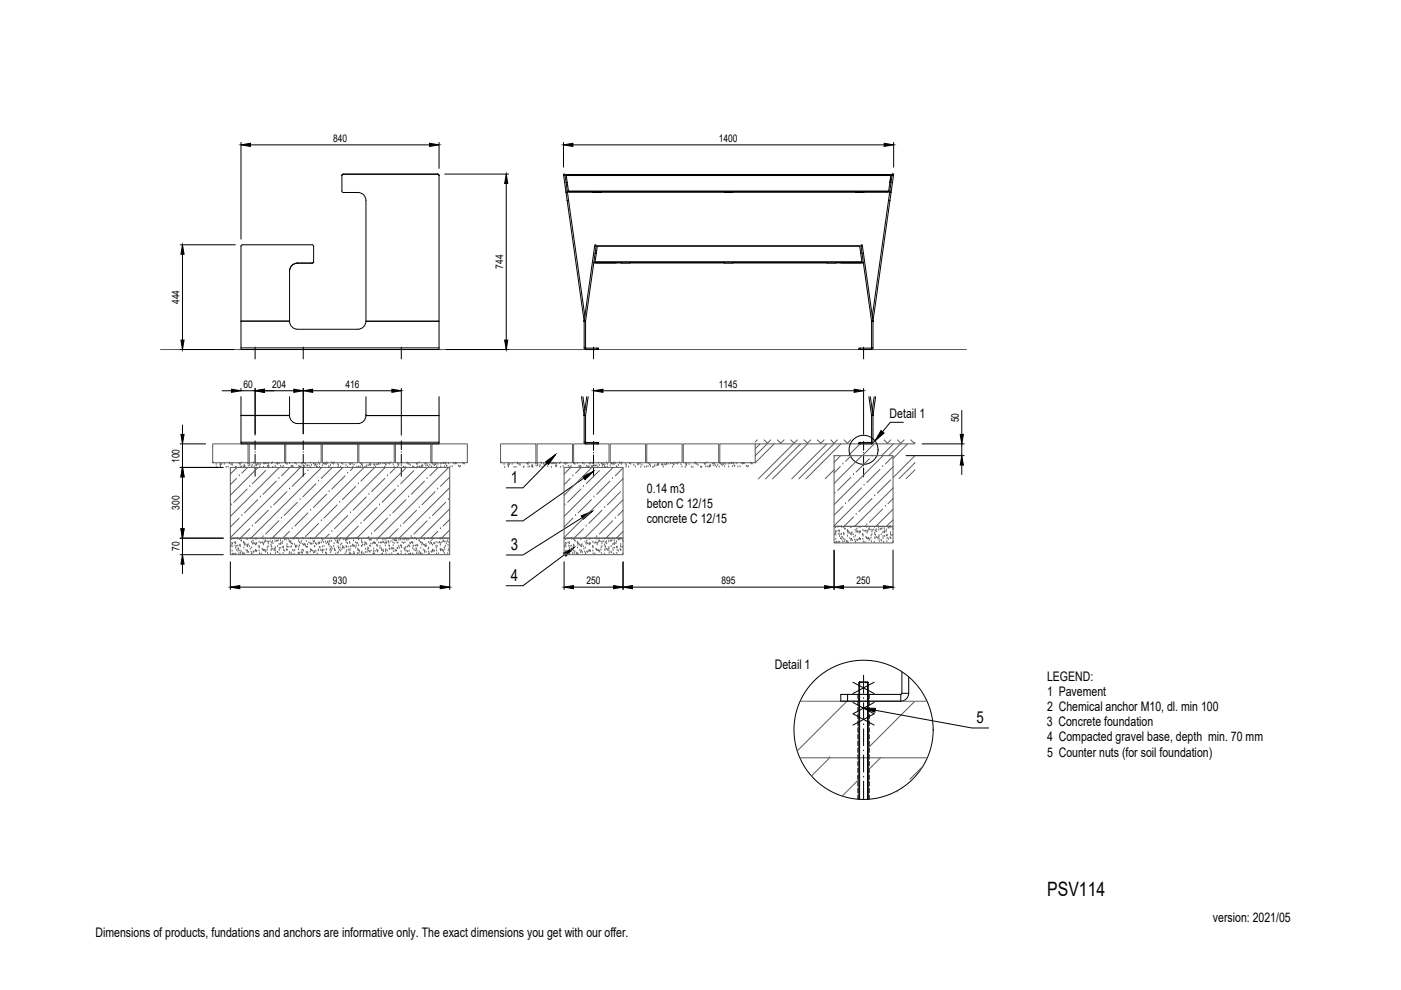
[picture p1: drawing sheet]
<svg xmlns="http://www.w3.org/2000/svg" width="297mm" height="210mm" viewBox="0 0 297 210" stroke-linecap="round" stroke-linejoin="round" font-family="sans-serif">
<!-- layer: SRAFY -->
<g fill="none" stroke="#5b5b5b" stroke-width=".21">
<path d="M34 74.1h170.9M45.1 94.1h7.5v4h-7.5zM45.2 98.1h.1M45.8 98.5h.1M46 99.1h.1M46.6 98.6h.1M46.7 98.3h.1M46.7 99.1h.1M46.8 98.7h.1M47 98.5h.1M47.5 98.4h.1M48 99.1h.1"/>
<path d="M48.4 99.1h.1M48.7 98.2h.1M48.7 98.3h.1M48.8 99.1h46.5v15h-46.5zM49 98.5h.1M49.2 98.4h.1M49.2 98.7h.1M49.9 99.1h.1M50.1 99h.1M50.2 99.1l-1.4 1.4M50.7 98.3h.1M50.8 98.4h.1"/>
<path d="M50.9 99h.1M50.9 98.5h.1M51.1 98.1h.1M51.3 99h.1M51.7 99h.1M51.8 98.7h.1M51.8 98.9h.1M51.9 98.8h.1M51.9 99.1h.1M52.5 99.1l-1.2 1.2M52.6 98.4h.1M52.6 98.8h.1"/>
<path d="M52.7 98.3h.1M52.8 94.1h7.5v4h-7.5zM52.9 98.5h.1M53 98.8h.1M53.4 99h.1M53.5 98.7h.1M53.7 98.2h.1M53.8 98.3h.1M53.9 99.1h.1M54.2 98.3h.1M54.3 98.8h.1M54.4 98.6h.1"/>
<path d="M54.6 98.3h.1M54.7 98.5h.1M54.7 99.1l-5.9 5.9M54.9 98.5h.1M55.1 98.9h.1M55.2 98.5h.1M55.8 98.3h.1M55.9 99.1h.1M56.1 98.4h.1M56.3 98.2h.1M56.3 99.8l-2.8 2.8M56.4 98.3h.1"/>
<path d="M56.6 98.3h.1M56.7 98.9h.1M56.9 98.5h.1M56.9 98.8h.1M56.9 99.2h.1M56.9 98.2h.1M57 98.9h.1M57.5 98.3h.1M57.8 98.1h.1M57.8 99.1h.1M58.4 98.9h.1M58.6 98.3h.1"/>
<path d="M58.8 98.2h.1M58.9 98.5h.1M58.9 98.3h.1M59.2 98.3h.1M59.2 99.1l-10.4 10.4M59.5 98.8h.1M59.8 99.1h.1M60.1 98.9h.1M60.6 98.3h.1M60.6 94.1h7.5v4h-7.5zM60.8 98.5h.1M60.8 98.3h.1"/>
<path d="M61.4 98.3h.1M61.5 99.1l-1.8 1.8M61.7 98.8h.1M61.8 99.1h.1M62 98.9h.1M62.1 99h.1M62.5 98.3h.1M62.6 98.2h.1M62.8 98.4h.1M63.4 98.8h.1M63.5 99h.1M63.7 99.1l-14.9 14.9"/>
<path d="M63.8 99.1h.1M63.8 99h.1M63.9 98.3h.1M64 98.4h.1M64.2 98.2h.1M64.3 98.9h.1M64.5 98.3h.1M64.6 98.9h.1M64.8 98.4h.1M65.1 98.8h.1M65.2 98.8h.1M65.3 99.8h.1"/>
<path d="M65.5 98.8h.1M65.8 99.1h.1M65.8 98.2h.1M66 99.1l-.1 .1M66 98.7h.1M66.5 98.4h.1M66.5 98.3h.1M66.7 98.8h.1M66.8 98.4h.1M66.9 98.6h.1M67.1 98.9h.1M67.2 98.5h.1"/>
<path d="M67.2 99.1h.1M67.5 98.1h.1M67.7 99.1h.1M67.8 98.5h.1M68.2 99.1l-15 15M68.3 94.1h7.5v4h-7.5zM68.4 98.8h.1M68.5 98.3h.1M68.6 98.3h.1M68.7 98.4h.1M68.9 98.3h.1M69 98.4h.1"/>
<path d="M69.1 98.5h.1M69.2 98.1h.1M69.5 98.2h.1M69.7 99h.1M69.7 99.1h.1M70.1 98.7h.1M70.3 98.1h.1M70.4 98.3h.1M70.4 99.1l-2.3 2.3M70.7 98.4h.1M70.8 98.1h.1M71.6 98.4h.1"/>
<path d="M71.7 99.1h.1M71.7 98.7h.1M72.2 99h.1M72.4 98.3h.1M72.7 98.4h.1M72.7 99.1l-15 15M73.4 98.7h.1M73.7 99.1h.1M74.2 98.5h.1M74.3 98.6h.1M74.4 98.3h.1M74.7 98.4h.1"/>
<path d="M74.8 99.1h.1M74.9 99.1l-.6 .7M75.1 98.6h.1M75.6 99h.1M76 99h.1M76.1 94.1h7.5v4h-7.5zM76.4 99h.1M76.4 98.3h.1M76.7 98.4h.1M76.7 98.5h.1M76.7 98.6h.1M76.9 98.9h.1"/>
<path d="M77.2 99.1l-15 15M77.4 99.1h.1M77.6 99h.1M77.7 98.8h.1M78.1 98.7h.1M78.4 98.6h.1M78.4 98.3h.1M78.6 98.7h.1M78.6 98.4h.1M79.3 98.5h.1M79.3 99.2l-2.8 2.8M79.4 98.7h.1"/>
<path d="M79.4 98.6h.1M79.6 99h.1M79.8 98.5h.1M80.1 98.6h.1M80.3 98.4h.1M80.3 98.2h.1M80.6 98.4h.1M81.2 98.3h.1M81.5 98.3h.1M81.6 99h.1M81.7 99.1l-15 15M81.7 98.5h.1"/>
<path d="M81.8 98.6h.1M82 98.2h.1M82.3 98.2h.1M82.6 98.4h.1M82.9 98.1h.1M83.4 98.5h.1M83.6 99h.1M83.8 94.1h7.5v4h-7.5zM83.9 99.1l-1.2 1.2M84.3 99.1h.1M84.3 98.2h.1M84.4 98.6h.1"/>
<path d="M84.5 98.7h.1M84.6 98.4h.1M85.1 98.5h.1M85.5 99h.1M85.9 99.1h.1M86.2 99.1l-15 15M86.3 98.2h.1M86.4 98.2h.1M86.5 98.4h.1M86.7 98.5h.1M87 98.7h.1M87.5 99h.1"/>
<path d="M87.6 99.1h.1M87.7 99.1h.1M87.8 99.8l-2.9 2.8M88.3 98.2h.1M88.3 99.2h.1M88.4 98.5h.1M88.5 98.4h.1M88.6 99h.1M88.9 98.1h.1M88.9 99h.1M89.3 99h.1M89.4 98.9h.1"/>
<path d="M89.5 99h.1M89.5 98.7h.1M89.6 98.8h.1M90.1 98.4h.1M90.2 98.2h.1M90.3 98.8h.1M90.5 98.4h.1M90.6 98.7h.1M90.7 99.1l-15 15M90.9 99h.1M91.1 98.7h.1M91.4 98.1h.1"/>
<path d="M91.5 99h.1M91.5 98.2h.1M91.6 94.1h7.5v4h-7.5zM91.7 98.4h.1M92 98.6h.1M92.1 98.8h.1M92.2 98.2h.1M92.3 98.5h.1M92.5 98.4h.1M92.6 99h.1M92.8 98.4h.1M92.9 99.1l-1.8 1.8"/>
<path d="M93.4 98.4h.1M93.4 99h.1M93.7 98.3h.1M94 98.2h.1M94 98.3h.1M94.2 98.2h.1M94.3 99h.1M94.5 98.4h.1M94.6 98.2h.1M94.6 98.8h.1M94.7 98.9h.1M95.1 98.3h.1"/>
<path d="M95.1 99.1l-15 15M95.4 99h.1M95.9 99h.1M96.2 98.2h.1M96.4 98.4h.1M96.5 98.2h.1M96.7 98.3h.1M97.2 98.8h.1M97.4 99h.1M97.6 98.9h.1M98.1 98.2h.1M98.4 98.3h.1"/>
<path d="M98.4 98.4h.1M106.1 94.1h7.5v4h-7.5zM106.3 98.1h.1M106.9 98.5h.1M107 99.1h.1M107.7 98.6h.1M107.8 98.3h.1M107.8 99.1h.1M107.8 98.7h.1M108 98.5h.1M108.6 98.4h.1M109 99.1h.1"/>
<path d="M109.4 99.1h.1M109.7 98.2h.1M109.7 98.3h.1M110 98.5h.1M110.2 98.4h.1M110.3 98.7h.1M111 99.1h.1M111.1 99h.1M111.7 98.3h.1M111.9 98.4h.1M112 99h.1M112 98.5h.1"/>
<path d="M112.2 98.1h.1M112.3 99h.1M112.8 99h.1M112.8 98.7h.1M112.8 98.9h.1M112.9 98.8h.1M112.9 99.1h.1M113.6 98.4h.1M113.7 98.8h.1M113.7 98.3h.1M113.9 94.1h7.5v4h-7.5zM114 98.5h.1"/>
<path d="M114 98.8h.1M114.4 99h.1M114.5 98.7h.1M114.7 98.2h.1M114.8 98.3h.1M114.9 99.1h.1M115.2 98.3h.1M115.4 98.8h.1M115.4 98.6h.1M115.7 98.3h.1M115.7 98.5h.1M115.9 98.5h.1"/>
<path d="M116.1 98.9h.1M116.2 98.5h.1M116.9 98.3h.1M116.9 99.1h.1M117.1 98.4h.1M117.3 98.2h.1M117.4 98.3h.1M117.6 98.3h.1M117.8 98.9h.1M117.9 98.5h.1M117.9 98.8h.1M117.9 98.2h.1"/>
<path d="M118 98.9h.1M118.6 98.3h.1M118.8 98.1h.1M118.9 99.1h.1M119.4 98.9h.1M119.6 99.1h12.5v15h-12.5zM119.6 98.3h.1M119.8 98.2h.1M119.9 98.5h.1M119.9 98.3h.1M120.2 98.3h.1M120.5 98.8h.1"/>
<path d="M120.9 99.1h.1M121 99.1l-1.4 1.4M121.1 98.9h.1M121.6 98.3h.1M121.6 94.1h7.5v4h-7.5zM121.9 98.5h.1M121.9 98.3h.1M122.4 98.3h.1M122.8 98.8h.1M122.8 99.1h.1M123 98.9h.1M123.2 99h.1"/>
<path d="M123.2 99.1l-1.2 1.2M123.6 98.3h.1M123.6 98.2h.1M123.8 98.4h.1M124.4 98.8h.1M124.5 99h.1M124.8 99.1h.1M124.8 99h.1M124.9 98.3h.1M125.1 98.4h.1M125.3 98.2h.1M125.4 98.9h.1"/>
<path d="M125.5 99.1l-5.9 5.9M125.6 98.3h.1M125.6 98.9h.1M125.8 98.4h.1M126.1 98.8h.1M126.2 98.8h.1M126.6 98.8h.1M126.8 99.1h.1M126.9 98.2h.1M127.1 98.7h.1M127.1 99.8l-2.8 2.8M127.5 98.4h.1"/>
<path d="M127.5 98.3h.1M127.6 99.2h.1M127.8 98.8h.1M127.8 98.4h.1M127.9 98.6h.1M128.2 98.9h.1M128.3 98.5h.1M128.3 99.1h.1M128.6 98.1h.1M128.8 99.1h.1M128.8 98.5h.1M129.4 94.1h7.5v4h-7.5z"/>
<path d="M129.4 98.8h.1M129.5 98.3h.1M129.6 98.3h.1M129.8 98.4h.1M130 98.3h.1M130 99.1l-10.4 10.4M130.1 98.4h.1M130.2 98.5h.1M130.2 98.1h.1M130.5 98.2h.1M130.7 99h.1M130.7 99.1h.1"/>
<path d="M131.1 98.7h.1M131.4 98.1h.1M131.5 98.3h.1M131.8 98.4h.1M131.9 98.1h.1M132.1 99.2l-1.7 1.7M132.6 98.4h.1M132.7 99.1h.1M132.8 98.7h.1M133.3 99h.1M133.5 98.3h.1M133.7 98.4h.1"/>
<path d="M134.4 98.7h.1M134.7 99.1h.1M135.2 98.5h.1M135.3 98.6h.1M135.4 98.3h.1M135.7 98.4h.1M135.9 99.1h.1M136.1 98.6h.1M136.7 99h.1M137.1 99h.1M137.1 94.1h7.5v4h-7.5zM137.4 99h.1"/>
<path d="M137.4 98.3h.1M137.7 98.4h.1M137.8 98.5h.1M137.8 98.6h.1M137.9 98.9h.1M138.4 99.1h.1M138.6 99h.1M138.8 98.8h.1M139.1 98.7h.1M139.4 98.6h.1M139.4 98.3h.1M139.6 98.7h.1"/>
<path d="M139.7 98.4h.1M140.3 98.5h.1M140.4 98.7h.1M140.5 98.6h.1M140.6 99h.1M140.8 98.5h.1M141.1 98.6h.1M141.3 98.4h.1M141.4 98.2h.1M141.6 98.4h.1M142.2 98.3h.1M142.5 98.3h.1"/>
<path d="M142.6 99h.1M142.8 98.5h.1M142.9 98.6h.1M143 98.2h.1M143.3 98.2h.1M143.6 98.4h.1M143.9 98.1h.1M144.4 98.5h.1M144.6 99h.1M144.9 94.1h7.5v4h-7.5zM145.3 99.1h.1M145.3 98.2h.1"/>
<path d="M145.4 98.6h.1M145.5 98.7h.1M145.6 98.4h.1M146.1 98.5h.1M146.6 99h.1M146.9 99.1h.1M147.3 98.2h.1M147.5 98.2h.1M147.6 98.4h.1M147.8 98.5h.1M148 98.7h.1M148.5 99h.1"/>
<path d="M148.6 99.1h.1M148.8 99.1h.1M149.3 98.2h.1M149.4 98.5h.1M149.5 98.4h.1M149.6 99h.1M149.9 98.1h.1M149.9 99h.1M150.3 99h.1M150.5 98.9h.1M150.5 99h.1M150.5 98.7h.1"/>
<path d="M150.7 98.8h.1M151.1 98.4h.1M151.3 98.2h.1M151.3 98.8h.1M151.5 98.4h.1M151.7 98.7h.1M151.9 99h.1M152.2 98.7h.1M152.4 98.1h.1M152.5 99h.1M152.6 98.2h.1M152.6 94.1h7.5v4h-7.5z"/>
<path d="M152.8 98.4h.1M153 98.6h.1M153.1 98.8h.1M153.2 98.2h.1M153.4 98.5h.1M153.5 98.4h.1M153.6 99h.1M153.9 98.4h.1M154.4 98.4h.1M154.5 99h.1M154.7 98.3h.1M155 98.2h.1"/>
<path d="M155.1 98.3h.1M155.2 98.2h.1M155.3 99h.1M155.5 98.4h.1M155.6 98.2h.1M155.7 98.8h.1M155.8 98.9h.1M156.1 98.3h.1M156.4 99h.1M156.9 99h.1M157.2 98.2h.1M157.5 98.4h.1"/>
<path d="M157.6 98.2h.1M157.7 98.3h.1M157.8 98.3h.1M158.2 98.8h.1M158.4 99h.1M158.6 98.9h.1M159.2 98.2h.1M159.4 98.3h.1M159.4 98.4h.1M160.1 94.1h33.9M160.6 93.3l-.5 .4M161.1 94.2l-1 .9"/>
<path d="M162 93.3l.7 .7 .7-.7M162.6 94.2l-2.5 2.4M164.1 94.2l-4 3.9M164.8 93.3l.7 .7 .7-.7M167.6 93.3l.8 .7 .7-.7M168.2 94.2l-7.4 7.3M169.7 94.2l-7.4 7.3M170.5 93.3l.7 .7 .7-.7M171.2 94.2l-7.4 7.3M173.3 93.3l.7 .7 .7-.7M175.3 94.1l-7.4 7.4M176.1 93.3l.7 .7 .8-.7"/>
<path d="M176.8 94.1l-7.4 7.4M176.8 96.6h12.5v15h-12.5zM176.8 99.6l-1.9 1.9M178.2 98.9l-1.4 1.4M178.2 96.6l-1.4 1.4M178.3 94.1l-7.4 7.4M178.7 98.4h.1M179 93.3l.7 .7 .7-.7M180.5 96.6l-1.2 1.2M182.3 94.1l-2.4 2.5M182.7 96.6l-5.9 5.9M184.3 97.3l-2.8 2.8"/>
<path d="M184.9 96.7h.1M185.3 94.1l-2.4 2.5M186.6 99.5l-2.8 2.8M187.1 98.9h.1M187.2 96.6l-10.4 10.4M187.4 93.3l.8 .7 .7-.7M189.3 99l-12.5 12.5M189.3 96.7l-1.6 1.7M189.4 94.1l-2.5 2.5M190.3 93.3l.7 .7 .7-.7M190.9 94.1l-2.5 2.5M192.4 94.1l-3.1 3.1"/>
<path d="M193.1 93.3l.7 .7 .2-.2M194 98.1l-3.4 3.4M194 96.6l-4.7 4.7M194 99.6l-1.9 1.9M48.8 114.1h46.5v3.5h-46.5zM48.9 115.9h.1M49 107.1h.1M49.1 114.4h.1M49.2 115.6h.1M49.2 115.2h.1M49.2 116.8h.1M49.2 115.9h.1"/>
<path d="M49.2 117.5h.1M49.3 115.3h.1M49.3 117.6h.1M49.5 117.5h.1M49.5 114.3h.1M49.7 115.1h.1M49.8 117.5h.1M49.8 114.2h.1M49.8 115.8h.1M49.9 115h.1M49.9 115.3h.1M50 116.3h.1"/>
<path d="M50 117.5h.1M50.1 115.8h.1M50.2 101.4l-1.4 1.4M50.2 116.7h.1M50.4 114.1h.1M50.4 114.3h.1M50.4 115.8h.1M50.5 116.9h.1M50.5 116.4h.1M50.6 116.5h.1M50.7 117.4h.1M50.7 100.9h.1"/>
<path d="M50.7 109.9l-1.9 1.8M50.8 114.4h.1M50.8 115.6h.1M50.9 116.8h.1M50.9 115.9h.1M50.9 115.7h.1M51 117.4h.1M51.1 114.6h.1M51.1 117h.1M51.2 114.7h.1M51.3 109.3h.1M51.4 117.5h.1"/>
<path d="M51.5 117.3h.1M51.7 115h.1M51.7 115.1h.1M51.7 116.2h.1M51.7 117.4h.1M51.7 115.2h.1M51.8 117.6h.1M51.8 115.6h.1M51.9 115.3h.1M52.1 115.6h.1M52.2 116.7h.1M52.4 115.8h.1"/>
<path d="M52.4 117.2h.1M52.4 114.3h.1M52.4 103.7l-2.8 2.8M52.4 114.4h.1M52.4 116.9h.1M52.5 115.6h.1M52.5 115.9h.1M52.5 116.8h.1M52.6 115.5h.1M52.7 117.1h.1M52.9 115.9h.1M53 103.1h.1"/>
<path d="M53 112.1l-2 2M53.1 116.4h.1M53.1 114.2h.1M53.2 117.1h.1M53.3 114.9h.1M53.4 116.2h.1M53.4 117.4h.1M53.4 117.5h.1M53.5 115.4h.1M53.5 111.5h.1M53.6 115.1h.1M53.7 114.7h.1"/>
<path d="M53.7 117h.1M53.8 117.1h.1M53.8 115.3h.1M53.9 115.3h.1M54.1 116.9h.1M54.1 114.3h.1M54.2 116.7h.1M54.2 115.5h.1M54.2 116.8h.1M54.3 115.3h.1M54.4 115.3h.1M54.4 114.3h.1"/>
<path d="M54.4 115.4h.1M54.4 116.9h.1M54.6 105.9l-2.8 2.8M54.9 115.9h.1M54.9 115h.1M54.9 116.8h.1M55 115.9h.1M55 116.2h.1M55 117.4h.1M55.2 105.4h.1M55.2 115.2h.1M55.4 117.5h.1"/>
<path d="M55.5 115.1h.1M55.6 114.1h.1M55.6 116.5h.1M55.6 115.1h.1M55.7 116.6h.1M55.8 113.8h.1M55.8 114.3h.1M55.8 116.7h.1M55.8 115.5h.1M55.9 116.7h.1M55.9 115.3h.1M56.1 115h.1"/>
<path d="M56.1 116.7h.1M56.2 114.7h.1M56.3 117.1h.1M56.3 114.8h.1M56.3 114.3h.1M56.4 116.9h.1M56.6 114.9h.1M56.6 116.6h.1M56.7 116.1h.1M56.7 117.3h.1M56.9 115.9h.1M56.9 115.3h.1"/>
<path d="M56.9 108.2l-2.8 2.8M56.9 114.9h.1M57.3 114.9h.1M57.4 117.5h.1M57.4 114.3h.1M57.5 107.6h.1M57.5 115.5h.1M57.5 116.8h.1M57.5 115.9h.1M57.5 116.5h.1M57.6 115.1h.1M57.6 116h.1"/>
<path d="M57.8 114.8h.1M57.8 116.5h.1M57.9 115.3h.1M58.1 114.1h.1M58.1 116.7h.1M58.2 116.5h.1M58.2 114.3h.1M58.3 114.9h.1M58.3 114.3h.1M58.4 116.1h.1M58.4 116.4h.1M58.4 116.9h.1"/>
<path d="M58.4 117.3h.1M58.6 102l-2.8 2.8M58.6 114.7h.1M58.8 114.8h.1M58.8 117.1h.1M58.8 115.9h.1M58.9 117.2h.1M59 114.7h.1M59.1 101.4h.1M59.1 114.3h.1M59.1 110.4l-2.8 2.8M59.2 115.5h.1"/>
<path d="M59.2 116.7h.1M59.2 116.3h.1M59.3 117.5h.1M59.4 115.3h.1M59.5 114.6h.1M59.5 115.4h.1M59.5 116.2h.1M59.6 115.1h.1M59.7 109.9h.1M59.8 115.3h.1M59.9 114.9h.1M60 116.1h.1"/>
<path d="M60 117.3h.1M60.1 116.2h.1M60.1 116h.1M60.1 116.7h.1M60.3 114.3h.1M60.3 114.5h.1M60.4 116.9h.1M60.7 114.4h.1M60.7 114.2h.1M60.7 116.5h.1M60.8 114.2h.1M60.8 115.9h.1"/>
<path d="M60.8 116.6h.1M60.8 104.2l-2.8 2.9M60.8 115.4h.1M60.9 116.7h.1M60.9 116h.1M61.2 114.4h.1M61.3 116h.1M61.3 117.5h.1M61.3 114.8h.1M61.4 103.7h.1M61.4 117.1h.1M61.4 112.7l-1.5 1.4"/>
<path d="M61.4 114.9h.1M61.5 115.1h.1M61.7 114.8h.1M61.7 116h.1M61.7 117.3h.1M61.8 115.9h.1M61.8 115.3h.1M61.8 117.6h.1M61.9 112.1h.1M62 115.4h.1M62 114.3h.1M62.1 116.7h.1"/>
<path d="M62.3 114.3h.1M62.3 116.9h.1M62.4 117.5h.1M62.4 114.2h.1M62.5 115.5h.1M62.5 116.7h.1M62.6 116h.1M62.6 115.8h.1M62.7 116.1h.1M62.8 115.9h.1M62.9 114.1h.1M63 115.8h.1"/>
<path d="M63.1 106.5l-2.8 2.8M63.2 117.4h.1M63.2 114.2h.1M63.3 116.6h.1M63.3 117.5h.1M63.3 114.8h.1M63.3 114.3h.1M63.4 116h.1M63.4 117.2h.1M63.5 115.7h.1M63.5 115.1h.1M63.5 117.3h.1"/>
<path d="M63.6 105.9h.1M63.8 115.3h.1M63.9 114.8h.1M63.9 117.2h.1M64 116.7h.1M64 117.3h.1M64.1 117.3h.1M64.1 114.2h.1M64.2 115.4h.1M64.2 116.6h.1M64.2 114.3h.1M64.3 116.9h.1"/>
<path d="M64.3 115.6h.1M64.5 115.4h.1M64.6 115.5h.1M64.7 115.6h.1M64.7 100.3l-2.8 2.8M64.8 115.9h.1M64.9 114.8h.1M64.9 117.2h.1M65 116h.1M65 117.3h.1M65.2 115.5h.1M65.2 116h.1"/>
<path d="M65.3 117.1h.1M65.3 117.5h.1M65.3 108.7l-2.8 2.8M65.5 115.1h.1M65.8 115.3h.1M65.8 117h.1M65.8 114.1h.1M65.8 114.3h.1M65.8 116.6h.1M65.8 115.4h.1M65.9 108.2h.1M65.9 116.6h.1"/>
<path d="M65.9 116.7h.1M66 116.7h.1M66.1 115.4h.1M66.2 114.3h.1M66.3 116.8h.1M66.4 115.3h.1M66.4 114.9h.1M66.5 117.2h.1M66.5 115h.1M66.6 116.9h.1M66.7 114.7h.1M66.7 116h.1"/>
<path d="M66.7 117.2h.1M66.7 115.9h.1M66.9 115.3h.1M67 116.9h.1M67 102.6l-2.8 2.8M67.1 115.5h.1M67.3 117.5h.1M67.4 114.2h.1M67.5 115.4h.1M67.5 116.8h.1M67.5 115.1h.1M67.5 116.6h.1"/>
<path d="M67.5 102h.1M67.5 111l-2.8 2.8M67.7 116h.1M67.8 115.3h.1M67.8 115.1h.1M67.8 116.2h.1M68 116.7h.1M68.1 115.1h.1M68.1 110.4h.1M68.2 114.3h.1M68.3 116.8h.1M68.3 114.7h.1"/>
<path d="M68.3 114.3h.1M68.4 115.9h.1M68.4 116.7h.1M68.4 117.2h.1M68.5 114.4h.1M68.6 115h.1M68.7 116.7h.1M68.7 115.9h.1M69 114.9h.1M69 117.2h.1M69.1 117.4h.1M69.2 115.3h.1"/>
<path d="M69.2 116.6h.1M69.2 116.5h.1M69.2 117.5h.1M69.2 104.8l-2.8 2.8M69.5 115.1h.1M69.5 114.9h.1M69.6 115.5h.1M69.7 115.2h.1M69.8 115.6h.1M69.8 104.2h.1M69.8 113.2l-.9 .9M69.8 114.9h.1"/>
<path d="M69.9 114.7h.1M70 116.7h.1M70 116h.1M70 117.2h.1M70.1 116.5h.1M70.2 114.3h.1M70.2 116.8h.1M70.3 116.1h.1M70.3 114.8h.1M70.4 112.7h.1M70.4 116.4h.1M70.7 115.9h.1"/>
<path d="M70.8 115.3h.1M70.9 116.5h.1M70.9 116.4h.1M70.9 114.4h.1M70.9 116.7h.1M71.1 116.8h.1M71.2 114.7h.1M71.2 117.5h.1M71.4 115.1h.1M71.5 107.1l-2.8 2.8M71.5 114.7h.1M71.6 114.9h.1"/>
<path d="M71.6 117.3h.1M71.7 114.7h.1M71.7 115h.1M71.7 115.9h.1M71.7 115.2h.1M71.7 117.1h.1M71.8 116.3h.1M72 116.7h.1M72 114.6h.1M72 106.5h.1M72.1 116.2h.1M72.2 114.3h.1"/>
<path d="M72.2 116.8h.1M72.2 115.6h.1M72.5 115.3h.1M72.5 116.5h.1M72.6 116.1h.1M72.7 115.9h.1M72.9 116.1h.1M72.9 114.5h.1M73 116.2h.1M73.2 100.9l-2.8 2.8M73.2 117.4h.1M73.2 114.4h.1"/>
<path d="M73.3 114.7h.1M73.4 115.9h.1M73.4 117.1h.1M73.4 115.1h.1M73.5 114.4h.1M73.5 116h.1M73.5 116.7h.1M73.6 114.5h.1M73.7 115.2h.1M73.7 100.3h.1M73.7 109.3l-2.8 2.8M73.7 114.4h.1"/>
<path d="M73.8 116h.1M73.9 116.7h.1M74.1 117.6h.1M74.1 114.3h.1M74.1 115h.1M74.2 117.3h.1M74.2 115.2h.1M74.2 116.8h.1M74.2 116.5h.1M74.3 117.4h.1M74.3 108.7h.1M74.3 115.9h.1"/>
<path d="M74.4 117.6h.1M74.6 114.2h.1M74.6 115.9h.1M74.8 115.6h.1M74.9 115.7h.1M74.9 117.5h.1M74.9 114.2h.1M74.9 114.7h.1M75 115.9h.1M75 117.1h.1M75.2 117.4h.1M75.2 115.8h.1"/>
<path d="M75.4 115.1h.1M75.4 103.1l-2.8 2.8M75.4 116.2h.1M75.4 114.1h.1M75.5 115.8h.1M75.7 115.2h.1M75.8 117.4h.1M75.8 115.2h.1M75.9 116.4h.1M75.9 116.7h.1M76 102.6h.1M76 111.5l-2.6 2.6"/>
<path d="M76 115.7h.1M76 114.4h.1M76.1 116.8h.1M76.1 117.3h.1M76.1 114.3h.1M76.2 116.8h.1M76.2 116.9h.1M76.5 111h.1M76.6 117.3h.1M76.6 115.8h.1M76.7 114.6h.1M76.7 115h.1"/>
<path d="M76.7 115.8h.1M76.7 117h.1M76.7 117.4h.1M76.8 115.1h.1M76.9 115.6h.1M77.1 117.4h.1M77.2 115.5h.1M77.3 115.6h.1M77.4 115.1h.1M77.5 115.2h.1M77.5 117.2h.1M77.5 116.5h.1"/>
<path d="M77.6 115.2h.1M77.7 105.4l-2.8 2.8M77.7 115.5h.1M77.8 117.1h.1M77.9 116.7h.1M78 116.2h.1M78.1 114.3h.1M78.1 116.3h.1M78.2 116.8h.1M78.2 104.8h.1M78.2 113.8l-.3 .3M78.3 114.6h.1"/>
<path d="M78.3 117h.1M78.4 115.8h.1M78.4 117h.1M78.6 114.5h.1M78.6 115.8h.1M78.6 115.4h.1M78.6 116.8h.1M78.7 114.6h.1M78.8 113.2h.1M78.9 115.3h.1M79.1 117.4h.1M79.2 115.2h.1"/>
<path d="M79.2 116.9h.1M79.2 116.4h.1M79.2 115.1h.1M79.3 117.4h.1M79.4 115.1h.1M79.4 117.5h.1M79.5 115.2h.1M79.5 116.9h.1M79.6 115.2h.1M79.9 116.7h.1M79.9 115.6h.1M79.9 107.6l-2.8 2.8"/>
<path d="M79.9 114.6h.1M80 115.8h.1M80 117h.1M80 116.8h.1M80.1 114.3h.1M80.1 116.8h.1M80.3 115.1h.1M80.5 107.1h.1M80.5 116.3h.1M80.6 115.8h.1M80.6 115.1h.1M80.8 115.2h.1"/>
<path d="M80.9 116.4h.1M80.9 116.7h.1M80.9 117.6h.1M81.1 117.4h.1M81.2 115h.1M81.2 114.5h.1M81.2 116.8h.1M81.2 116.7h.1M81.3 116.9h.1M81.3 115.1h.1M81.6 101.4l-2.8 2.8M81.6 115.2h.1"/>
<path d="M81.7 114.5h.1M81.7 115.7h.1M81.7 117h.1M81.7 116.6h.1M81.8 115.1h.1M81.8 116.7h.1M81.8 117.5h.1M81.9 115.2h.1M82 114.9h.1M82 114.3h.1M82.1 116.8h.1M82.1 100.9h.1"/>
<path d="M82.1 109.9l-2.8 2.8M82.4 114.9h.1M82.5 115.2h.1M82.5 115.7h.1M82.5 116.4h.1M82.5 117.6h.1M82.6 115.8h.1M82.6 116.5h.1M82.7 109.3h.1M82.9 114.8h.1M82.9 116.4h.1M83.1 117.4h.1"/>
<path d="M83.1 116.3h.1M83.2 116.4h.1M83.3 115.1h.1M83.3 114.5h.1M83.4 115.7h.1M83.4 116.9h.1M83.5 116.4h.1M83.6 115.2h.1M83.7 114.5h.1M83.7 114.7h.1M83.8 116.9h.1M83.8 116.6h.1"/>
<path d="M83.8 114.6h.1M83.8 103.7l-2.8 2.8M84 114.3h.1M84.1 114.6h.1M84.1 116.8h.1M84.2 115.1h.1M84.2 116.3h.1M84.3 117.5h.1M84.3 116.3h.1M84.4 115.2h.1M84.4 103.1h.1M84.4 117.5h.1"/>
<path d="M84.4 112.1l-2 2M84.5 117.6h.1M84.5 115.8h.1M84.6 114.6h.1M84.7 116.2h.1M84.9 111.5h.1M84.9 114.5h.1M85 115.7h.1M85 116.9h.1M85 117.4h.1M85.1 115.8h.1M85.2 116.1h.1"/>
<path d="M85.3 115.1h.1M85.4 114.5h.1M85.5 115.2h.1M85.7 116.3h.1M85.8 114.4h.1M85.8 116.6h.1M85.8 115.1h.1M85.9 116.3h.1M85.9 117.5h.1M86 114.3h.1M86 116h.1M86.1 116.8h.1"/>
<path d="M86.1 105.9l-2.8 2.8M86.3 114.6h.1M86.3 114.3h.1M86.3 116.9h.1M86.4 116h.1M86.4 117h.1M86.5 115.8h.1M86.6 117.6h.1M86.6 105.4h.1M86.7 114.4h.1M86.7 115.7h.1M86.7 116.9h.1"/>
<path d="M86.9 115.9h.1M86.9 115.2h.1M86.9 117.6h.1M87 117.5h.1M87 117.4h.1M87 115.3h.1M87.2 114.2h.1M87.2 113.8h.1M87.3 115h.1M87.5 117.5h.1M87.5 115.1h.1M87.5 114.2h.1"/>
<path d="M87.5 116.3h.1M87.5 115.2h.1M87.6 115.8h.1M87.7 115.8h.1M87.8 116.6h.1M88 114.2h.1M88 114.1h.1M88 116.8h.1M88.1 115.8h.1M88.2 116.4h.1M88.3 108.2l-2.8 2.8M88.3 114.4h.1"/>
<path d="M88.3 117.4h.1M88.3 116.5h.1M88.4 115.6h.1M88.4 116.9h.1M88.5 115.8h.1M88.6 115.7h.1M88.7 117.3h.1M88.8 114.6h.1M88.9 107.6h.1M88.9 117h.1M88.9 114.7h.1M89 117.4h.1"/>
<path d="M89.2 117.3h.1M89.2 115h.1M89.2 116.2h.1M89.3 117.5h.1M89.4 115.6h.1M89.5 115.2h.1M89.5 117.6h.1M89.7 116.6h.1M89.8 115.5h.1M89.9 114.4h.1M90 114.2h.1M90 115.7h.1"/>
<path d="M90 102l-2.8 2.8M90 116.8h.1M90 116.9h.1M90 117.1h.1M90.1 115.8h.1M90.2 115.9h.1M90.3 115.5h.1M90.4 117.1h.1M90.5 115.8h.1M90.6 101.4h.1M90.6 110.4l-2.8 2.8M90.8 116.4h.1"/>
<path d="M90.8 115h.1M90.8 114.2h.1M90.9 117h.1M90.9 116.2h.1M90.9 117.4h.1M91 117.4h.1M91.1 109.9h.1M91.2 115.4h.1M91.2 115h.1M91.4 114.7h.1M91.4 117h.1M91.5 115.2h.1"/>
<path d="M91.5 115.3h.1M91.5 117.1h.1M91.7 114.4h.1M91.7 115.6h.1M91.7 116.6h.1M91.7 116.8h.1M91.7 116.9h.1M91.9 114.2h.1M92 116.8h.1M92 115.2h.1M92.1 116.9h.1M92.1 115.4h.1"/>
<path d="M92.3 104.2l-2.9 2.9M92.4 115.8h.1M92.5 115h.1M92.5 116.2h.1M92.5 117.5h.1M92.6 116.8h.1M92.7 115.9h.1M92.8 103.7h.1M92.8 112.7l-1.4 1.4M92.9 115.1h.1M93 117.4h.1M93.2 115.1h.1"/>
<path d="M93.2 115h.1M93.3 114.1h.1M93.3 114.3h.1M93.3 116.4h.1M93.4 115.6h.1M93.4 112.1h.1M93.4 116.8h.1M93.4 116.7h.1M93.4 116.5h.1M93.5 115.2h.1M93.7 116.6h.1M93.7 115h.1"/>
<path d="M93.8 116.7h.1M93.9 114.2h.1M93.9 114.7h.1M94 116.8h.1M94 117.1h.1M94.1 114.8h.1M94.2 114.9h.1M94.2 116.2h.1M94.3 117.4h.1M94.3 116.6h.1M94.4 115.8h.1M94.5 106.5l-2.8 2.8"/>
<path d="M94.6 114.9h.1M94.6 115.3h.1M94.9 114.9h.1M94.9 117.4h.1M95 114.4h.1M95 115.6h.1M95 116.8h.1M95.1 105.9h.1M95.2 116.5h.1M95.2 115h.1M95.2 115.9h.1M95.3 103.4l-10.7 10.7"/>
<path d="M95.3 107.9l-6.2 6.2M95.3 112.4l-1.7 1.7M95.3 101.2l-1.9 1.9M95.3 110.1l-1.4 1.4M119.6 114.1h12.5v3.5h-12.5zM119.7 115.9h.1M119.8 107.1h.1M119.9 114.4h.1M119.9 115.6h.1M119.9 115.2h.1M120 116.8h.1M120 115.9h.1"/>
<path d="M120 117.5h.1M120 115.3h.1M120.1 117.6h.1M120.2 117.5h.1M120.3 114.3h.1M120.4 115.1h.1M120.6 117.5h.1M120.6 114.2h.1M120.6 115.8h.1M120.7 115h.1M120.7 115.3h.1M120.7 116.3h.1"/>
<path d="M120.8 117.5h.1M120.8 115.8h.1M120.9 101.4l-1.3 1.4M121 116.7h.1M121.1 114.1h.1M121.2 114.3h.1M121.2 115.8h.1M121.2 116.9h.1M121.2 116.4h.1M121.3 116.5h.1M121.4 117.4h.1M121.5 100.9h.1"/>
<path d="M121.5 109.9l-1.9 1.8M121.5 114.4h.1M121.6 115.6h.1M121.6 116.8h.1M121.7 115.9h.1M121.7 115.7h.1M121.8 117.4h.1M121.8 114.6h.1M121.9 117h.1M121.9 114.7h.1M122 109.3h.1M122.2 117.5h.1"/>
<path d="M122.3 117.3h.1M122.4 115h.1M122.4 115.1h.1M122.4 116.2h.1M122.5 117.4h.1M122.5 115.2h.1M122.5 117.6h.1M122.6 115.6h.1M122.7 115.3h.1M122.9 115.6h.1M122.9 116.7h.1M123.1 117.2h.1"/>
<path d="M123.1 114.3h.1M123.1 115.8h.1M123.2 103.7l-2.8 2.8M123.2 114.4h.1M123.2 116.9h.1M123.2 115.6h.1M123.2 116.8h.1M123.2 115.9h.1M123.4 115.5h.1M123.5 117.1h.1M123.7 115.9h.1M123.7 103.1h.1"/>
<path d="M123.7 112.1l-2 2M123.8 116.4h.1M123.9 114.2h.1M124 117.1h.1M124.1 114.9h.1M124.1 116.2h.1M124.1 117.4h.1M124.2 117.5h.1M124.3 115.4h.1M124.3 111.5h.1M124.4 115.1h.1M124.4 114.7h.1"/>
<path d="M124.4 117h.1M124.6 117.1h.1M124.6 115.3h.1M124.7 115.3h.1M124.8 116.9h.1M124.9 114.3h.1M124.9 116.7h.1M124.9 115.5h.1M125 116.8h.1M125 115.3h.1M125.1 115.3h.1M125.1 114.3h.1"/>
<path d="M125.2 115.4h.1M125.2 116.9h.1M125.4 105.9l-2.8 2.8M125.6 115.9h.1M125.7 115h.1M125.7 116.8h.1M125.7 115.9h.1M125.7 116.2h.1M125.8 117.4h.1M126 105.4h.1M126 115.2h.1M126.1 117.5h.1"/>
<path d="M126.3 115.1h.1M126.3 114.1h.1M126.3 116.5h.1M126.4 115.1h.1M126.5 116.6h.1M126.5 113.8h.1M126.6 114.3h.1M126.6 116.7h.1M126.6 115.5h.1M126.6 115.3h.1M126.8 115h.1M126.9 116.7h.1"/>
<path d="M127 114.7h.1M127 117.1h.1M127.1 114.8h.1M127.1 114.3h.1M127.2 116.9h.1M127.4 116.6h.1M127.4 114.9h.1M127.5 116.1h.1M127.5 117.3h.1M127.6 115.9h.1M127.6 115.3h.1M127.6 108.2l-2.8 2.8"/>
<path d="M127.7 114.9h.1M128 114.9h.1M128.1 117.5h.1M128.2 114.3h.1M128.2 107.6h.1M128.2 115.5h.1M128.3 116.8h.1M128.3 115.9h.1M128.3 116.5h.1M128.4 115.1h.1M128.4 116h.1M128.5 114.8h.1"/>
<path d="M128.6 116.5h.1M128.6 115.3h.1M128.9 116.7h.1M128.9 114.1h.1M128.9 116.5h.1M129 114.3h.1M129.1 114.9h.1M129.1 114.3h.1M129.1 116.1h.1M129.1 116.4h.1M129.1 116.9h.1M129.2 117.3h.1"/>
<path d="M129.3 102l-2.8 2.8M129.4 114.7h.1M129.5 114.8h.1M129.6 117.1h.1M129.6 115.9h.1M129.7 117.2h.1M129.7 114.7h.1M129.9 101.4h.1M129.9 114.3h.1M129.9 110.4l-2.8 2.8M129.9 115.5h.1M130 116.7h.1"/>
<path d="M130 116.3h.1M130.1 117.5h.1M130.2 115.3h.1M130.2 114.6h.1M130.3 115.4h.1M130.3 116.2h.1M130.3 115.1h.1M130.4 109.9h.1M130.6 115.3h.1M130.7 114.9h.1M130.7 116.1h.1M130.8 117.3h.1"/>
<path d="M130.8 116.2h.1M130.8 116h.1M130.8 116.7h.1M131 114.3h.1M131.1 114.5h.1M131.1 116.9h.1M131.4 114.4h.1M131.4 114.2h.1M131.5 116.5h.1M131.5 114.2h.1M131.6 115.9h.1M131.6 116.6h.1"/>
<path d="M131.6 104.2l-2.8 2.9M131.6 115.4h.1M131.6 116.7h.1M131.7 116h.1M131.9 114.4h.1M132 116h.1M132.1 114.8h.1M132.1 117.5h.1M132.1 101.5l-12.5 12.5M132.1 106l-8.1 8.1M132.1 110.5l-3.7 3.6M132.1 108.2l-1.1 1.1"/>
<path d="M132.1 112.7l-1.4 1.4M176.8 111.6h12.5v3.5h-12.5zM176.9 113.4h.1M177 104.6h.1M177.1 111.9h.1M177.2 113.1h.1M177.2 112.7h.1M177.2 114.3h.1M177.2 113.4h.1M177.2 115h.1M177.3 112.8h.1M177.3 115.1h.1"/>
<path d="M177.5 115h.1M177.5 111.8h.1M177.7 112.6h.1M177.8 115h.1M177.8 111.7h.1M177.8 113.3h.1M177.9 112.5h.1M178 112.8h.1M178 113.8h.1M178 115h.1M178.1 113.3h.1M178.2 114.2h.1"/>
<path d="M178.4 111.6h.1M178.4 111.8h.1M178.4 113.3h.1M178.5 114.4h.1M178.5 113.9h.1M178.6 114h.1M178.7 114.9h.1M178.7 107.4l-1.9 1.8M178.8 111.9h.1M178.8 113.1h.1M178.9 114.3h.1M178.9 113.4h.1"/>
<path d="M178.9 113.2h.1M179 114.9h.1M179.1 112.1h.1M179.1 114.5h.1M179.2 112.2h.1M179.3 106.8h.1M179.4 115h.1M179.5 114.8h.1M179.7 112.5h.1M179.7 112.6h.1M179.7 113.7h.1M179.7 114.9h.1"/>
<path d="M179.8 112.7h.1M179.8 115.1h.1M179.8 113.1h.1M179.9 112.8h.1M180.1 113.1h.1M180.2 114.2h.1M180.4 113.3h.1M180.4 114.7h.1M180.4 111.8h.1M180.4 101.2l-2.8 2.8M180.4 111.9h.1M180.5 114.4h.1"/>
<path d="M180.5 113.1h.1M180.5 113.4h.1M180.5 114.3h.1M180.6 113h.1M180.7 114.6h.1M180.9 113.4h.1M181 100.6h.1M181 109.6l-2 2M181.1 113.9h.1M181.1 111.7h.1M181.2 114.6h.1M181.3 112.5h.1"/>
<path d="M181.4 113.7h.1M181.4 114.9h.1M181.4 115h.1M181.5 112.9h.1M181.5 109h.1M181.6 112.6h.1M181.7 112.2h.1M181.7 114.5h.1M181.8 114.6h.1M181.8 112.8h.1M181.9 112.8h.1M182.1 114.4h.1"/>
<path d="M182.1 111.8h.1M182.2 114.2h.1M182.2 113h.1M182.2 114.3h.1M182.3 112.8h.1M182.4 112.8h.1M182.4 111.8h.1M182.4 112.9h.1M182.4 114.4h.1M182.6 103.4l-2.8 2.8M182.9 113.4h.1M182.9 112.5h.1"/>
<path d="M182.9 114.3h.1M183 113.4h.1M183 113.7h.1M183 114.9h.1M183.2 102.9h.1M183.2 112.7h.1M183.4 115h.1M183.6 112.6h.1M183.6 111.6h.1M183.6 114h.1M183.7 114.1h.1M183.8 111.3h.1"/>
<path d="M183.8 111.8h.1M183.8 114.2h.1M183.8 113h.1M183.9 114.3h.1M183.9 112.8h.1M184.1 112.5h.1M184.1 114.2h.1M184.2 112.2h.1M184.3 114.6h.1M184.3 112.3h.1M184.3 111.8h.1M184.4 114.4h.1"/>
<path d="M184.7 112.4h.1M184.7 114.1h.1M184.7 113.6h.1M184.7 114.8h.1M184.9 113.4h.1M184.9 112.8h.1M184.9 105.7l-2.8 2.8M184.9 112.4h.1M185.3 112.4h.1M185.4 115h.1M185.4 111.8h.1M185.5 105.1h.1"/>
<path d="M185.5 113h.1M185.5 114.3h.1M185.5 113.4h.1M185.5 114h.1M185.6 112.6h.1M185.6 113.5h.1M185.8 112.3h.1M185.8 114h.1M185.9 112.8h.1M186.1 111.6h.1M186.1 114.2h.1M186.2 114h.1"/>
<path d="M186.2 111.8h.1M186.3 112.4h.1M186.3 111.8h.1M186.4 113.6h.1M186.4 113.9h.1M186.4 114.4h.1M186.4 114.8h.1M186.6 112.2h.1M186.8 112.3h.1M186.8 114.6h.1M186.8 113.4h.1M186.9 114.7h.1"/>
<path d="M187 112.2h.1M187.1 111.7h.1M187.1 107.9l-2.8 2.8M187.2 113h.1M187.2 114.2h.1M187.2 113.8h.1M187.3 115h.1M187.4 112.8h.1M187.5 112.1h.1M187.5 112.9h.1M187.6 113.7h.1M187.6 112.6h.1"/>
<path d="M187.7 107.4h.1M187.8 112.8h.1M187.9 112.4h.1M188 113.6h.1M188 114.8h.1M188.1 113.7h.1M188.1 113.5h.1M188.1 114.2h.1M188.3 111.8h.1M188.3 112h.1M188.4 114.4h.1M188.7 111.9h.1"/>
<path d="M188.7 111.7h.1M188.7 114h.1M188.8 111.7h.1M188.8 113.4h.1M188.8 114.1h.1M188.8 101.8l-2.8 2.8M188.8 112.9h.1M188.9 114.2h.1M188.9 113.5h.1M189.2 111.9h.1M189.3 113.5h.1M189.3 115h.1"/>
<path d="M189.3 112.3h.1M189.3 103.5l-8.1 8.1M189.3 108l-3.6 3.6M189.3 105.7l-1 1.1M189.3 110.2l-1.4 1.4M169.6 148.7h27M179.4 148.8l-10.4 10.4M193.9 148.8l-9.6 9.6M169.6 160.7h27M175.9 160.7h.1M175.9 160.7l-3.9 3.8M181.9 164.8h.1"/>
<path d="M181.9 165.5l-3.3 3.3M186.7 160.7l-2.4 2.4M190.2 167.9h.1M195.7 162.4l-2.8 2.8"/>
</g>
<!-- layer: OBRYSOVA -->
<g fill="none" stroke="#000" stroke-width=".21">
<path d="M181.9 147.2v.9M181.9 148.6v.9M181.9 150v1M181.9 151.4v1M181.9 152.9v.9M181.9 154.3v1M181.9 155.7v1M181.9 157.2v.9M181.9 158.6v.9M182.1 144.7h.8M182.3 144.6v24.9M183.3 144.7h.8"/>
<path d="M183.9 144.6v24.9M184.3 147.2v.9M184.3 148.6v.9M184.3 150v1M184.3 151.4v1M184.3 152.9v.9M184.3 154.3v1M184.3 155.7v1M184.3 157.2v.9M184.3 158.6v.9M181.9 160v1M181.9 161.4v1"/>
<path d="M181.9 162.9v.9M181.9 164.3v1M181.9 165.7v1M181.9 167.2v.9M181.9 168.6v.9M184.3 160v1M184.3 161.4v1M184.3 162.9v.9M184.3 164.3v1M184.3 165.7v1M184.3 167.2v.9M184.3 168.6v.9"/>
</g>
<!-- layer: 0 -->
<g fill="none" stroke="#000" stroke-width=".21">
<path d="M72.5 37.2v3.3M72.8 36.9l-.3 .3M72.8 36.9h20zM92.8 36.9l.3 .3M93.1 37.2v30.9h-15.5v-25.6a1.69 1.69 0 0 0-1.7-1.7h-3.1l-.3-.3M51.4 51.9l-.3 .3v15.9M51.4 51.9h14.8l.3 .3v3.3l-.3 .3M63.1 55.8a1.69 1.69 0 0 0-1.7 1.6v10.7M63.1 55.8a1.69 1.69 0 0 0-1.7 1.7M63.1 55.8h3.1M63.1 55.8h.1M66.2 55.8h.1"/>
<path d="M66.5 55.5l-.3 .3M51.1 68.1v5.7h42v-5.7h-15.5M51.1 73.8v.3h42v-.3M51.1 68.1h10.3M61.4 68.1h.1M61.4 68.1h-10.3M61.4 68.1a1.7 1.7 0 0 0 1.7 1.7h12.8a1.72 1.72 0 0 0 1.7-1.7M77.6 68.1h.1M51.1 88.1v5.7h42v-5.7h-15.5M51.1 93.8v.3h42v-.3M51.1 84.1v4M51.1 88.1h10.3"/>
<path d="M61.4 88.1h.1M61.4 88.1h-10.3M61.4 84.1v4M61.4 88.1a1.7 1.7 0 0 0 1.7 1.7h12.8a1.7 1.7 0 0 0 1.7-1.7M77.6 84.1v4h15.5v-4M77.6 88.1h.1M180.8 148.9l4.5 2.4-4.5 2.4M180.8 144.6l4.5 2.4M182.1 148.4h.1M184.1 148.4h.1M185.3 148.9l-4.5 2.4 4.5 2.4M185.3 144.6l-4.5 2.4"/>
</g>
<!-- layer: Visible -->
<g fill="none" stroke="#000" stroke-width=".21">
<path d="M119.5 37.2v-.3h.3l.7 5.6M119.5 37.2l.5 3.3M119.8 37.2h-.3M120 38.7h.3M120 37.1h68.9zM120 37.1h68.9l-.2 1.5M120.1 37.2h68.8M188.7 38.7h.2h-.2M188.7 38.6h.1M188.7 38.6v.1M188.9 37.2h.1M189.1 37.2l-.4 3.3"/>
<path d="M189.1 37.2h.3M189.2 36.9l-.1 .3M189.5 36.9l-.8 5.6M189.5 36.9h-.3h.3M120 40.5l.2 2M120.2 42.5l3.7 25.6M120.3 40.5h-.3M120.3 40.7h5.4M120.3 40.8h-.3h.3M120.5 40.5l-.5-3.4h68.9l-.5 3.4M120.5 40.5h67.9M120.5 42.5l3.5 24.5"/>
<path d="M120.5 42.5h-.3M120.6 40.6l.1 .1M125.7 40.6v.2h1.8v-.2M125.9 55.7h5.8M126.1 52.2h.3M126.2 53.7h.2M126.2 55.5h56.5M126.2 55.6l.2 .1M126.6 52.2l-.4 3.4h56.6l-.5-3.4M126.6 52.2h55.7M127.5 40.7h26.1M131.7 55.6v.2h1.8v-.2"/>
<path d="M133.5 55.7h20.1M153.6 40.6v.2h1.8v-.2M153.6 55.6v.2h1.8v-.2M155.4 55.7h20M155.4 40.7h26M175.4 55.6v.2h1.8v-.2M177.2 55.7h5.8M181.4 40.6v.2h1.8v-.2M182.5 53.7h.3M182.7 55.6l-.1 .1M182.9 52.2h-.3M183.2 40.7h5.4"/>
<path d="M188.3 40.6l-.1 .1M188.4 42.5l-3.5 24.5M188.4 42.5h.3M188.7 40.5l-.3 2M188.7 40.5h.3M188.7 42.5l-3.6 25.6M188.9 40.8h-.3h.3M123.8 68.1h.1M123.8 73.8l.4 .3M123.9 68.1l2.2-16.2h.3l-2.3 16.2M123.9 68.1h.1M123.9 68.1v5.7h.2v-5.7"/>
<path d="M123.9 68.1h.2M124.1 73.8h.1M124.2 68.1h-.1M124.2 74.1h2.4M126.6 74.1h.2M126.6 73.8h.2v.3v-.3M126.6 73.8h-2.4v.3M126.6 73.8v.3M182.4 73.8h-.3v.3h2.6M182.4 73.8h2.3v.3M182.4 73.8v.3M184.8 68.1h.1"/>
<path d="M184.8 73.8h-.1M184.8 68.1h.3M185.1 68.1h.1M185.1 73.8l-.4 .3M185.1 68.1l-2.3-16.2-.3 .1 2.3 16.1M185.1 68.1v5.7h-.3v-5.7M185.1 68.1h-.3M123.3 84.1l.6 4M123.6 84.1l.4 2.9M123.8 88.1h.1M123.8 93.8l.4 .3M123.9 88.1h.1"/>
<path d="M123.9 88.1v5.7h.2M123.9 88.1h.2M124.1 88.1v5.7M124.1 93.8h.1M124.2 88.1h-.1M124.2 93.8v.3M124.2 93.8h2.4M124.2 94.1h2.4M124.4 84.1l-.5 4M124.7 84.1l-.6 4M126.6 94.1h.2M126.6 93.8h.2v.3v-.3"/>
<path d="M126.6 93.8v.3M182.4 93.8h-.3v.3h2.6M182.4 93.8v.3M182.4 93.8h2.3M184.2 84.1l.6 4M184.5 84.1l.6 4M184.7 93.8v.3M184.8 88.1h.1M184.8 93.8h-.1M184.8 88.1v5.7M184.8 93.8h.3M184.8 88.1h.3"/>
<path d="M185.1 88.1h.1M185.1 93.8l-.4 .3M185.1 88.1v5.7M185.1 88.1h-.3M185.3 84.1l-.4 2.9M185.6 84.1l-.5 4M179.7 147.2h-1.4v1.5h1.4M179.7 147.2h11.3M179.7 148.7h11.3M179.7 147.2v1.5M191 147.2v1.5M191.2 147h1.5"/>
<path d="M191.2 142.4v4.6M191.2 147l-.2 .2M192.7 147a1.68 1.68 0 0 1-1.7 1.7M192.7 143.5v3.5M182.1 169.5v-24.8l.2-.1h1.6l.2 .1v24.8"/>
</g>
<!-- layer: OSY -->
<g fill="none" stroke="#000" stroke-width=".21">
<path d="M54.1 73.6v2.5M64.3 73.6v2.5M85.1 73.6v2.5M125.8 73.6v2.5M183.1 73.6v2.5M54.1 93.5v1.8M54.1 95.8v.1M54.1 96.3v1.8M54.1 98.6v.1M54.1 99.1v1.9M64.3 93.5v1.8M64.3 95.8v.1"/>
<path d="M64.3 96.3v1.8M64.3 98.6v.1M64.3 99.1v1.9M85.1 93.5v1.8M85.1 95.8v.1M85.1 96.3v1.8M85.1 98.6v.1M85.1 99.1v1.9M125.8 93.6v1.9M125.8 95.9v.1M125.8 96.4v1.8M125.8 98.7v.1"/>
<path d="M125.8 99.2v1.9M183.1 93.6v1.9M183.1 95.9v.1M183.1 96.4v1.8M183.1 98.7v.1M183.1 99.2v1.9M183.1 143.2v3.8M183.1 147.9v.2M183.1 149v3.6M183.1 153.5v.1M183.1 154.5v3.6M183.1 159v.2"/>
<path d="M183.1 160.1v3.6M183.1 164.6v.1M183.1 165.6v3.9"/>
</g>
<!-- layer: KOTY -->
<g fill="none" stroke="#000" stroke-width=".21">
<path d="M51.1 30.2v20.5M53.1 30.7h38M93.1 30.2v5.5M94.3 36.9h13.5M107.3 38.9v33.2M119.5 30.2v5.2M121.5 30.7h66M189.5 30.2v5.2M38.2 51.9h11.7M38.7 53.9v18.2M38.2 74.1h11.4M94.6 74.1h13.2"/>
<path d="M38.2 99.1h9.1M38.2 94.1h5.4M38.7 90.1v2M38.7 94.1v5M47.1 82.8h2M51.1 82.4v.2M51.1 82.8h3M54.1 82.4v9.9M56.1 82.8h6.2M64.3 82.4v9.6M66.3 82.8h16.8M85.1 82.4v9.9"/>
<path d="M117.8 96.4l-6.9 7h-3.6M125.8 99.9l-14.9 10.5h-3.6M125.8 82.4v9.7M127.8 82.8h53.3M183.1 82.4v9.7M191.5 89.5h-2.7l-3.3 4M192.1 96.6h12.3M195.5 94.1h8.9M203.9 87v5.1M203.9 94.1v2.5M203.9 98.6v2M38.2 114.1h9.1"/>
<path d="M38.2 117.6h9.1M38.7 101.1v11M38.7 114.1v3.5M38.7 119.6v2M48.8 119.1v5.9M95.3 119.1v5.9M119.6 119.1v5.9M121.7 116.1l-10.8 8.1h-3.6M125.6 108.4l-14.7 9.3h-3.6M132.1 119.1v5.9M176.8 116.6v8.4M189.3 116.6v8.4"/>
<path d="M50.8 124.5h42.5M121.6 124.5h8.5M134.1 124.5h40.7M178.8 124.5h8.5M183.1 150.1l23 4.3h3.5"/>
<circle cx="183.1" cy="95.4" r="3.1"/>
<circle cx="183.1" cy="154.7" r="14.8"/>
</g>
<g fill="#000" stroke="#000" stroke-width=".21">
<path d="M51.1 30.7l2-.3v.6zM91.1 30.4l2 .3-2 .3zM107.3 36.9l.4 2h-.7zM119.5 30.7l2-.3v.6zM187.5 30.4l2 .3-2 .3zM38.7 51.9l.3 2h-.6zM38.4 72.1h.6l-.3 2zM107 72.1h.7l-.4 2zM38.4 92.1h.6l-.3 2zM49.1 82.5l2 .3-2 .4zM54.1 82.8l2-.3v.7zM62.3 82.5l2 .3-2 .4z"/>
<path d="M64.3 82.8l2-.3v.7zM83.1 82.5l2 .3-2 .4zM115.7 97.9l2.1-1.5-1.5 2.1zM123.6 101l2.2-1.1-1.8 1.8zM125.8 82.8l2-.3v.7zM181.1 82.5l2 .3-2 .4zM186.8 91.3l.6 .5-1.9 1.7zM203.6 92.1h.7l-.4 2zM203.9 96.6l.4 2h-.7zM38.4 112.1h.6l-.3 2zM38.7 99.1l.3 2h-.6zM38.7 117.6l.3 2h-.6z"/>
<path d="M119.5 117.2l2.2-1.1-1.7 1.8zM123.2 109.4l2.4-1-1.9 1.7zM48.8 124.5l2-.3v.6zM93.3 124.2l2 .3-2 .3zM119.6 124.5l2-.3v.6zM130.1 124.2l2 .3-2 .3zM132.1 124.5l2-.3v.6zM174.8 124.2l2 .3-2 .3zM176.8 124.5l2-.3v.6zM187.3 124.2l2 .3-2 .3zM183.1 150.1l2.5 .1-.1 .8z"/>
</g>
<g fill="#fff" stroke="#fff" stroke-width=".35">
<path d="M256.5 196.4h14.2v3.6h-14.2z"/>
<path d="M221.4 117.8h12.5v3.6h-12.5z"/>
<path d="M221.4 121h10.6v3.6h-10.6z"/>
<path d="M221.4 130.6h42.3v3.6h-42.3z"/>
<path d="M221.4 124.2h36.7v3.6h-36.7z"/>
<path d="M221.4 127.4h20v3.6h-20z"/>
<path d="M19.8 192.6h137.8v3.6h-137.8z"/>
<path d="M221.4 133.8h40.6v3.7h-40.6z"/>
<path d="M256.6 188.4h25.7v2.4h-25.7z"/>
<path d="M256.6 186.4h30.7v2.4h-30.7z"/>
</g>
<text font-size="4.2" x="222" y="189.9">PSV114</text>
<g font-size="3.5">
<text x="108.3" y="102.4">1</text>
<text x="108.3" y="109.4">2</text>
<text x="108.3" y="116.7">3</text>
<text x="108.3" y="123.2">4</text>
<text x="207" y="153.3">5</text>
</g>
<g font-size="2.8">
<text x="188.6" y="88.6">Detail 1</text>
<text x="137.1" y="104.5">0.14 m3</text>
<text x="137.1" y="107.7">beton C 12/15</text>
<text x="137.1" y="110.9">concrete C 12/15</text>
<text x="164.3" y="141.8">Detail 1</text>
<text x="222" y="144.4">LEGEND:</text>
<text x="222" y="147.6">1 Pavement</text>
<text x="221.9" y="154">3 Concrete foundation</text>
<text x="222" y="150.7">2 Chemical anchor M10, dl. min 100</text>
<text x="222" y="157.2">4 Compacted gravel base, depth min. 70 mm</text>
<text x="222" y="160.4">5 Counter nuts (for soil foundation)</text>
<text x="257.2" y="195.4">version: 2021/05</text>
<text x="20.2" y="198.6">Dimensions of products, fundations and anchors are informative only. The exact dimensions you get with our offer.</text>
</g>
<g font-size="2.2">
<text x="70.6" y="30.1">840</text>
<text x="152.4" y="30.1">1400</text>
<text x="106.7" y="57" transform="rotate(-90 106.7 57)">744</text>
<text x="38.1" y="64.5" transform="rotate(-90 38.1 64.5)">444</text>
<text x="51.6" y="82.2">60</text>
<text x="57.7" y="82.2">204</text>
<text x="73.2" y="82.2">416</text>
<text x="152.4" y="82.2">1145</text>
<text x="203.3" y="89.6" transform="rotate(-90 203.3 89.6)">50</text>
<text x="38" y="98.2" transform="rotate(-90 38 98.2)">100</text>
<text x="38" y="108.1" transform="rotate(-90 38 108.1)">300</text>
<text x="38" y="116.9" transform="rotate(-90 38 116.9)">70</text>
<text x="70.6" y="123.8">930</text>
<text x="124.4" y="123.8">250</text>
<text x="153" y="123.8">895</text>
<text x="181.6" y="123.8">250</text>
</g>
</svg>
